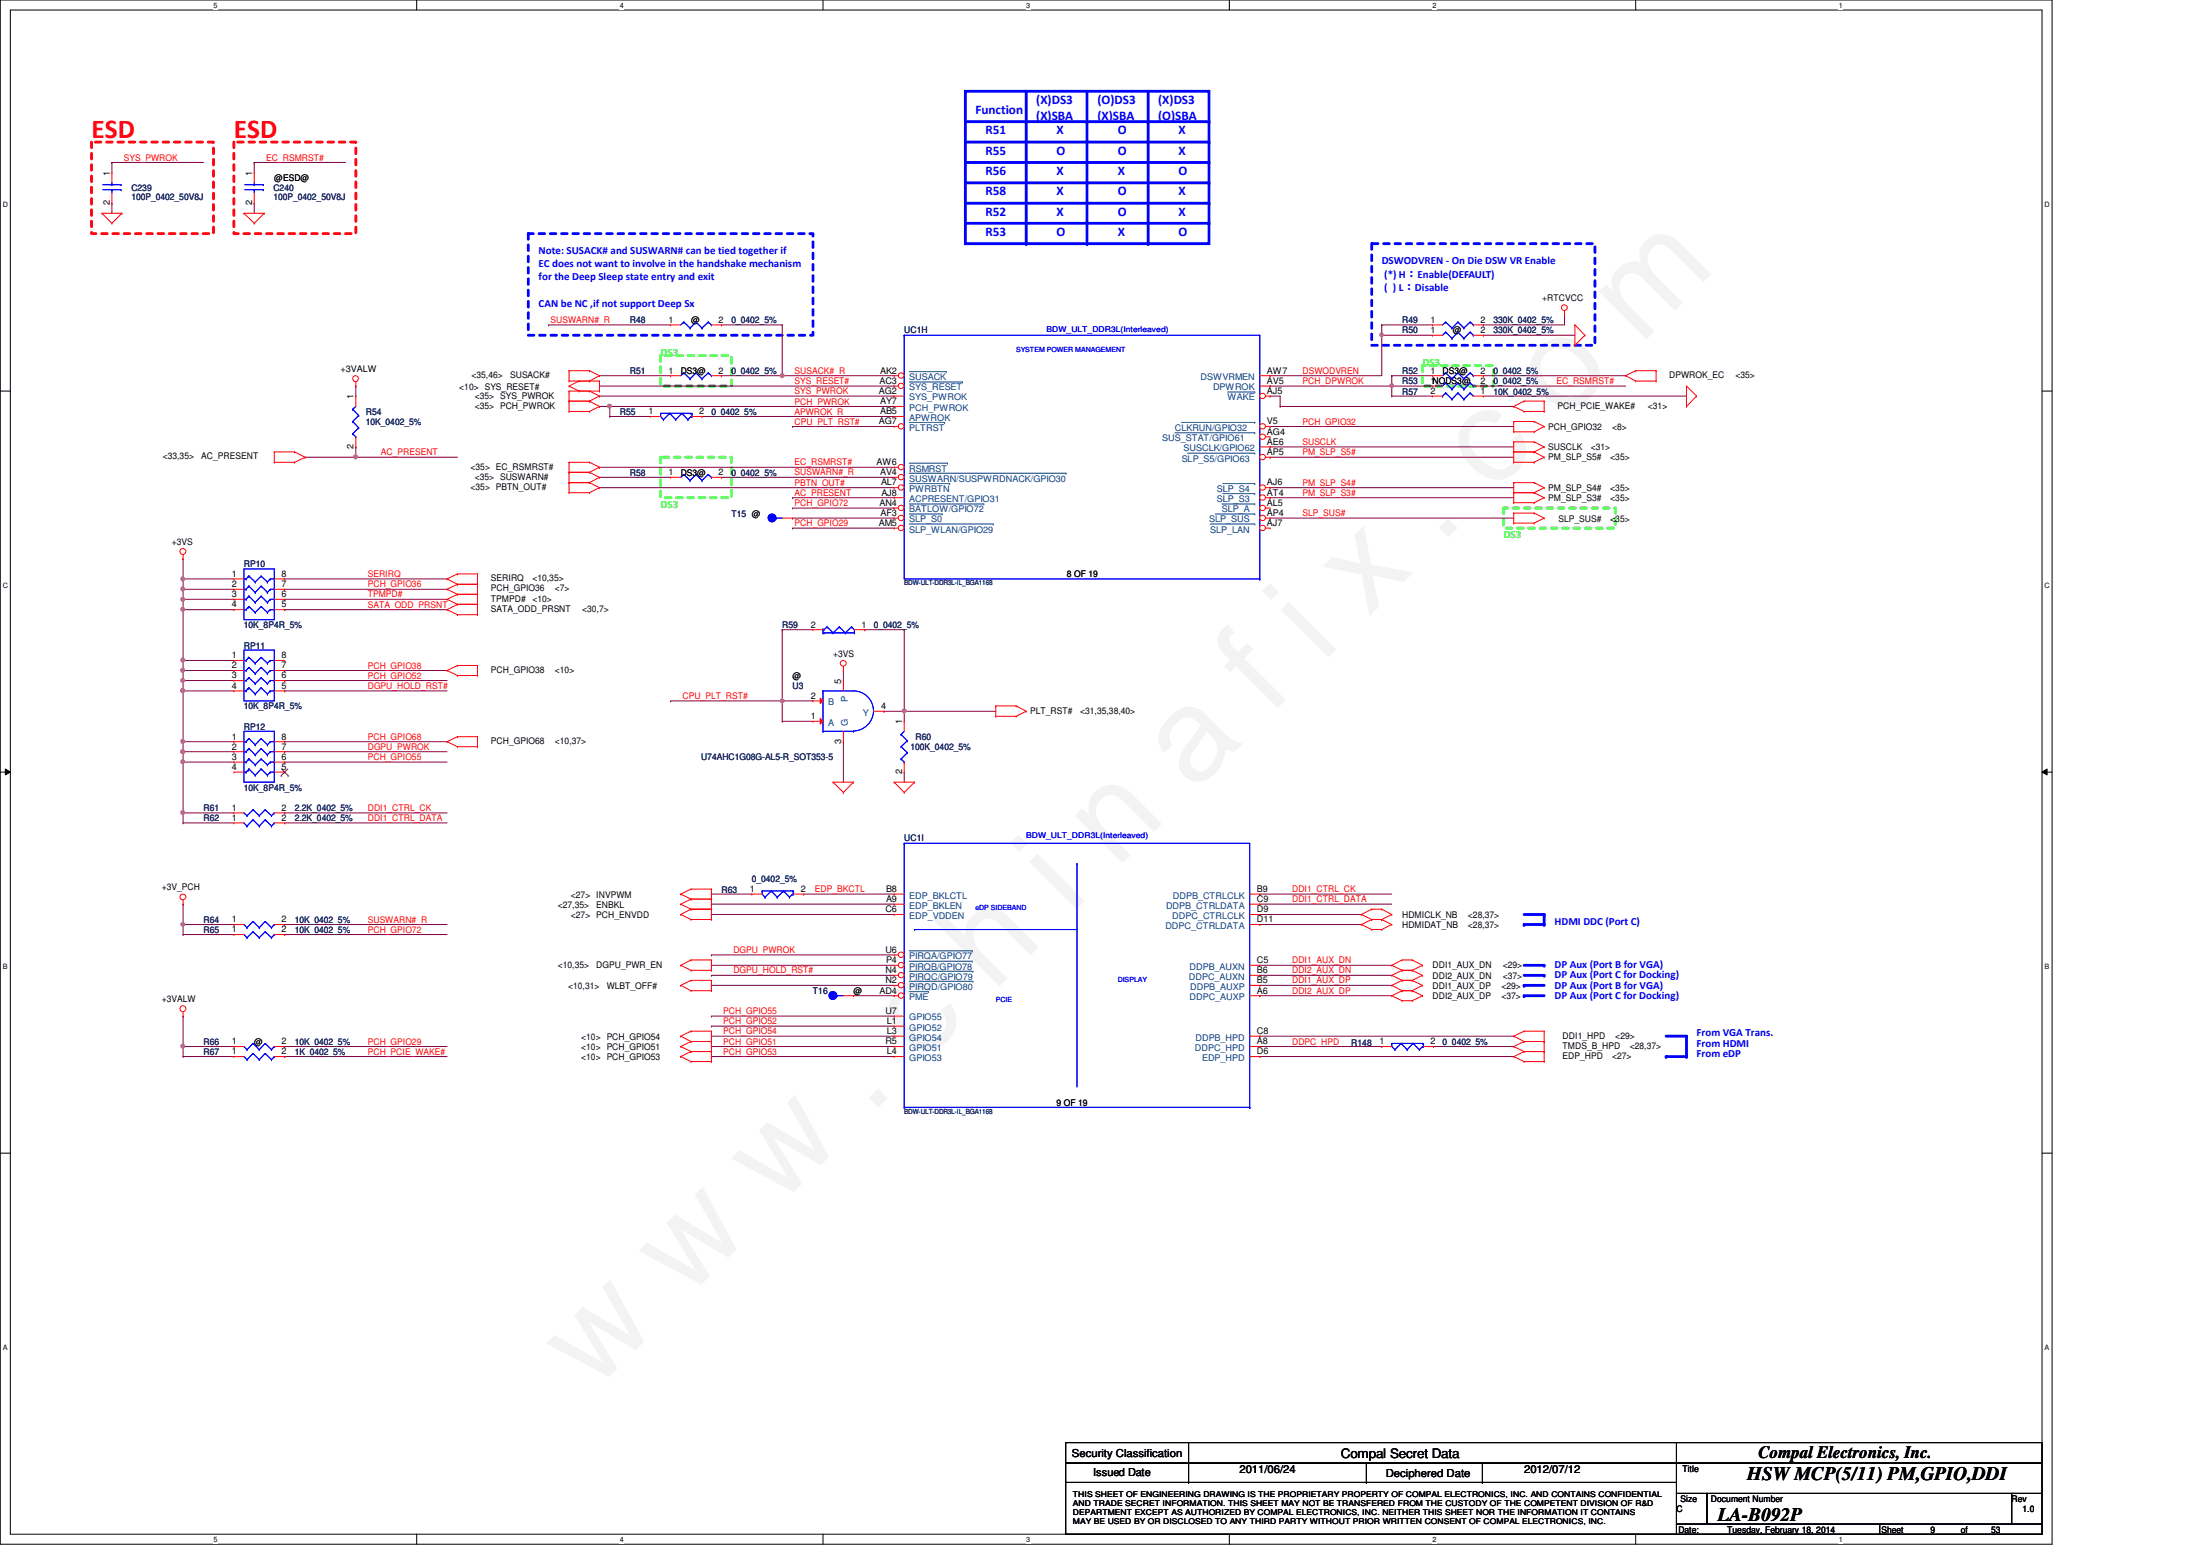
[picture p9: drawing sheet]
<svg xmlns="http://www.w3.org/2000/svg" width="297mm" height="210mm" viewBox="0 0 297 210" stroke-linecap="round" stroke-linejoin="round" font-family="sans-serif">
<path d="M0 0h277.1v208.4h-277.1zM1.4 1.4h274.3v205.7h-274.3z" fill="none" stroke="#000" stroke-width=".14"/>
<g fill="#fff">
<path d="M28.8 .1h.6v1.1h-.6z"/>
<path d="M28.8 207.2h.6v1.1h-.6z"/>
</g>
<path d="M56.3 0v1.4M56.3 207.1v1.3" fill="none" stroke="#000" stroke-width=".14"/>
<g fill="#fff">
<path d="M83.7 .1h.5v1.1h-.5z"/>
<path d="M83.7 207.2h.5v1.1h-.5z"/>
</g>
<path d="M111.1 0v1.4M111.1 207.1v1.3" fill="none" stroke="#000" stroke-width=".14"/>
<g fill="#fff">
<path d="M138.6 .1h.5v1.1h-.5z"/>
<path d="M138.6 207.2h.5v1.1h-.5z"/>
</g>
<path d="M166 0v1.4M166 207.1v1.3" fill="none" stroke="#000" stroke-width=".14"/>
<g fill="#fff">
<path d="M193.4 .1h.6v1.1h-.6z"/>
<path d="M193.4 207.2h.6v1.1h-.6z"/>
</g>
<path d="M220.8 0v1.4M220.8 207.1v1.3" fill="none" stroke="#000" stroke-width=".14"/>
<g fill="#fff">
<path d="M248.3 .1h.5v1.1h-.5z"/>
<path d="M248.3 207.2h.5v1.1h-.5z"/>
<path d="M.4 27.1h.7v1.1h-.7z"/>
<path d="M276.1 27.1h.7v1.1h-.7z"/>
<path d="M.4 78.5h.7v1.1h-.7z"/>
<path d="M276.1 78.5h.7v1.1h-.7z"/>
</g>
<path d="M0 52.8h1.4M275.7 52.8h1.4" fill="none" stroke="#000" stroke-width=".14"/>
<g fill="#fff">
<path d="M.4 129.9h.6v1.1h-.6z"/>
<path d="M276.1 129.9h.6v1.1h-.6z"/>
</g>
<path d="M0 104.2h1.4M.7 103.8l.7 .4-.7 .4zM275.7 104.2l.7-.4v.8zM275.7 104.2h1.4" fill="none" stroke="#000" stroke-width=".14"/>
<path d="M.7 103.8l.7 .4-.7 .4zM275.7 104.2l.7-.4v.8z" fill="#000"/>
<g fill="#fff">
<path d="M.4 181.4h.6v1.1h-.6z"/>
<path d="M276.1 181.4h.6v1.1h-.6z"/>
</g>
<path d="M0 155.7h1.4M275.7 155.7h1.4" fill="none" stroke="#000" stroke-width=".14"/>
<path d="M71.3 31.5h38.5v13.8h-38.5zM185.2 32.9h30.1v13.7h-30.1z" fill="none" stroke="#00f" stroke-width=".38" stroke-dasharray=".8 .8"/>
<path d="M130.3 12.3h32.9v20.6h-32.9zM130.3 19.2h32.9M138.6 12.3v20.6" fill="none" stroke="#00f" stroke-width=".38"/>
<circle cx="163.2" cy="19.2" r=".19" fill="#00f"/>
<path d="M130.3 16.4h32.9" fill="none" stroke="#00f" stroke-width=".38"/>
<circle cx="163.2" cy="16.4" r=".19" fill="#00f"/>
<path d="M146.8 12.3v20.6M155 12.3v20.6M130.3 21.9h32.9" fill="none" stroke="#00f" stroke-width=".38"/>
<circle cx="163.2" cy="21.9" r=".19" fill="#00f"/>
<path d="M130.3 24.7h32.9M130.3 27.4h32.9M130.3 30.1h32.9" fill="none" stroke="#00f" stroke-width=".38"/>
<path d="M12.4 19.2h16.4v12.3h-16.4zM31.6 19.2h16.4v12.3h-16.4z" fill="none" stroke="#f00" stroke-width=".38" stroke-dasharray=".8 .8"/>
<path d="M80.9 52.1h39.8M82.3 54.9h38.4M48 61.7h.1M48 61.7h13.8M171.5 60.3h32.9M170.1 142.6h34.3" fill="none" stroke="#800040" stroke-width=".14"/>
<circle cx="48" cy="61.7" r=".26" fill="#f0f"/>
<circle cx="48" cy="61.7" r=".26" fill="none" stroke="#f0f" stroke-width=".14"/>
<g fill="none" stroke="#800040" stroke-width=".14">
<path d="M48 52.1h.1M48 52.1v1.4M80.9 53.5h39.8M171.5 57.6h32.9M41.2 61.7h.1M48 60.3h.1M48 60.3v1.4h-6.8M80.9 63.1h39.8M80.9 65.8h39.8M171.5 61.7h32.9M171.5 65.8h32.9M171.5 67.2h32.9"/>
<path d="M171.5 69.9h32.9M24.7 124.8h.1M24.7 122h.1M24.7 124.8h6.9M24.7 122v2.8M38.4 124.8h.1M38.4 124.8h22M170.1 139.9h34.3"/>
</g>
<circle cx="24.7" cy="124.8" r=".25" fill="#f0f"/>
<circle cx="24.7" cy="124.8" r=".25" fill="none" stroke="#f0f" stroke-width=".14"/>
<path d="M24.7 78.1h.1M24.7 78.1h6.9" fill="none" stroke="#800040" stroke-width=".14"/>
<circle cx="24.7" cy="78.1" r=".26" fill="#f0f"/>
<circle cx="24.7" cy="78.1" r=".26" fill="none" stroke="#f0f" stroke-width=".14"/>
<path d="M24.7 78.1h.1M24.7 78.1v1.4M24.7 137.2h.1M24.7 137.2v5.4M24.7 141.3h.1M24.7 142.6h.1M24.7 141.3h6.9M24.7 142.6h6.9M38.4 141.3h.1M38.4 142.6h.1M38.4 141.3h22M38.4 142.6h22" fill="none" stroke="#800040" stroke-width=".14"/>
<circle cx="24.7" cy="141.2" r=".26" fill="#f0f"/>
<circle cx="24.7" cy="141.2" r=".26" fill="none" stroke="#f0f" stroke-width=".14"/>
<path d="M24.7 79.5h.1M24.7 75.4h.1M24.7 79.5h6.9M24.7 75.4v2.7M24.7 79.5v1.4M24.7 80.9h.1M24.7 80.9h6.9" fill="none" stroke="#800040" stroke-width=".14"/>
<circle cx="24.7" cy="80.9" r=".26" fill="#f0f"/>
<circle cx="24.7" cy="80.9" r=".26" fill="none" stroke="#f0f" stroke-width=".14"/>
<circle cx="24.7" cy="79.5" r=".26" fill="#f0f"/>
<circle cx="24.7" cy="79.5" r=".26" fill="none" stroke="#f0f" stroke-width=".14"/>
<path d="M24.7 82.3h.1M24.7 82.3h6.9" fill="none" stroke="#800040" stroke-width=".14"/>
<circle cx="24.7" cy="82.3" r=".26" fill="#f0f"/>
<circle cx="24.7" cy="82.3" r=".26" fill="none" stroke="#f0f" stroke-width=".14"/>
<path d="M24.7 80.9h.1M24.7 89.2h.1M24.7 80.9v1.4M24.7 89.2h6.9" fill="none" stroke="#800040" stroke-width=".14"/>
<circle cx="24.7" cy="89.1" r=".26" fill="#f0f"/>
<circle cx="24.7" cy="89.1" r=".26" fill="none" stroke="#f0f" stroke-width=".14"/>
<path d="M24.7 82.3h.1M24.7 90.5h.1M24.7 82.3v6.9M24.7 90.5h6.9" fill="none" stroke="#800040" stroke-width=".14"/>
<circle cx="24.7" cy="90.5" r=".25" fill="#f0f"/>
<circle cx="24.7" cy="90.5" r=".25" fill="none" stroke="#f0f" stroke-width=".14"/>
<path d="M24.7 89.2h.1M24.7 91.9h.1M24.7 93.3h.1M24.7 89.2v1.3M24.7 91.9h6.9M24.7 93.3h6.9" fill="none" stroke="#800040" stroke-width=".14"/>
<circle cx="24.7" cy="93.2" r=".26" fill="#f0f"/>
<circle cx="24.7" cy="93.2" r=".26" fill="none" stroke="#f0f" stroke-width=".14"/>
<path d="M24.7 100.1h.1M24.7 101.5h.1M24.7 100.1h6.9M24.7 101.5h6.9" fill="none" stroke="#800040" stroke-width=".14"/>
<circle cx="24.7" cy="101.5" r=".26" fill="#f0f"/>
<circle cx="24.7" cy="101.5" r=".26" fill="none" stroke="#f0f" stroke-width=".14"/>
<path d="M24.7 102.9h.1M24.7 102.9h6.9" fill="none" stroke="#800040" stroke-width=".14"/>
<circle cx="24.7" cy="102.8" r=".26" fill="#f0f"/>
<circle cx="24.7" cy="102.8" r=".26" fill="none" stroke="#f0f" stroke-width=".14"/>
<path d="M24.7 101.5h.1M24.7 100.1h.1M24.7 100.1v2.8" fill="none" stroke="#800040" stroke-width=".14"/>
<circle cx="24.7" cy="101.5" r=".26" fill="#f0f"/>
<circle cx="24.7" cy="101.5" r=".26" fill="none" stroke="#f0f" stroke-width=".14"/>
<circle cx="24.7" cy="100.1" r=".26" fill="#f0f"/>
<circle cx="24.7" cy="100.1" r=".26" fill="none" stroke="#f0f" stroke-width=".14"/>
<path d="M24.7 91.9h.1M24.7 91.9v1.4" fill="none" stroke="#800040" stroke-width=".14"/>
<circle cx="24.7" cy="91.9" r=".26" fill="#f0f"/>
<circle cx="24.7" cy="91.9" r=".26" fill="none" stroke="#f0f" stroke-width=".14"/>
<path d="M24.7 90.5h.1M24.7 90.5v1.4M24.7 111.1h.1M24.7 109.7h.1M24.7 102.9h.1M24.7 111.1h6.9M24.7 102.9v8.2M38.4 111.1h.1M38.4 111.1h22" fill="none" stroke="#800040" stroke-width=".14"/>
<circle cx="24.7" cy="90.5" r=".25" fill="#f0f"/>
<circle cx="24.7" cy="90.5" r=".25" fill="none" stroke="#f0f" stroke-width=".14"/>
<path d="M24.7 93.3h.1M24.7 93.3v6.8" fill="none" stroke="#800040" stroke-width=".14"/>
<circle cx="24.7" cy="93.2" r=".26" fill="#f0f"/>
<circle cx="24.7" cy="93.2" r=".26" fill="none" stroke="#f0f" stroke-width=".14"/>
<path d="M24.7 109.7h.1M24.7 109.7h6.9M38.4 109.7h.1M38.4 109.7h22" fill="none" stroke="#800040" stroke-width=".14"/>
<circle cx="24.7" cy="109.7" r=".26" fill="#f0f"/>
<circle cx="24.7" cy="109.7" r=".26" fill="none" stroke="#f0f" stroke-width=".14"/>
<g fill="none" stroke="#800040" stroke-width=".14">
<path d="M15.1 27.4h.1M15.1 21.9h.1M15.1 21.9v1.4M15.1 27.4v1.4M15.1 21.9h12.4M34.3 27.4h.1M34.3 21.9h.1M34.3 21.9h12.3M34.3 21.9v1.4M34.3 27.4v1.4M172.8 54.9h31.6M38.4 78.1h.1"/>
<path d="M38.4 79.5h.1M38.4 78.1h22M38.4 79.5h22M38.4 80.9h.1M38.4 82.3h.1M38.4 90.5h.1M38.4 91.9h.1M38.4 93.3h.1M38.4 80.9h22M38.4 82.3h22M38.4 90.5h22M38.4 91.9h22"/>
<path d="M38.4 93.3h22M38.4 100.1h.1M38.4 101.5h.1M38.4 102.9h.1M38.4 100.1h22M38.4 101.5h22M38.4 102.9h22M24.7 126.2h.1M24.7 124.8h.1M24.7 126.2h6.9M24.7 124.8v1.4M38.4 126.2h.1"/>
<path d="M38.4 126.2h22"/>
</g>
<g fill="none" stroke="#f00" stroke-width=".14">
<path d="M13.8 28.8h.1M13.8 28.8h2.7M13.8 28.8l1.3 1.3M15.1 30.1h.1M15.1 23.3h.1M15.1 27.4h.1M15.1 23.3v1.4M15.1 26v1.4M16.5 28.8h.1M16.5 28.8l-1.4 1.3M32.9 28.8h.1M32.9 28.8h2.8"/>
<path d="M32.9 28.8l1.4 1.3M34.3 30.1h.1M34.3 23.3h.1M34.3 27.4h.1M34.3 23.3v1.4M34.3 26v1.4M35.7 28.8h.1M35.7 28.8l-1.4 1.3M48 52.1h.1M48 53.5h.1M48 51.6v.5M48 53.5v1.4"/>
<path d="M48 59v1.3M24.7 75.4h.1M24.7 74.9v.5M31.6 78.1h.1M31.6 79.5h.1M31.6 78.1h1.3M31.6 79.5h1.3M37 61h.1M37 62.4h.1M37 62.4h2.8M37 61h2.8M37 61v1.4"/>
<path d="M37 78.1h1.4M37 79.5h1.4M38.4 78.1h.1M38.4 79.5h.1M39.8 62.4h.1M39.8 61h.1M39.8 61l1.4 .7M41.2 61.7h.1M41.2 61.7l-1.4 .7M48 60.3h.1M60.4 78.1h.1M60.4 79.5h.1"/>
<path d="M60.4 78.1l1.4 .8M60.4 79.5l1.4 .7M61.8 77.5h.1M61.8 78.9h.1M61.8 77.5h2.7M61.8 77.5l-1.4 .6M61.8 78.9h2.7M61.8 78.9l-1.4 .6M64.5 78.9h.1M64.5 77.5h.1M64.5 77.5v5.5M31.6 89.2h.1"/>
<path d="M31.6 90.5h.1M31.6 91.9h.1M31.6 93.3h.1M31.6 80.9h.1M31.6 82.3h.1M31.6 89.2h1.3M31.6 90.5h1.3M31.6 91.9h1.3M31.6 93.3h1.3M31.6 80.9h1.3M31.6 82.3h1.3M37 89.2h1.4"/>
<path d="M37 90.5h1.4M37 91.9h1.4M37 93.3h1.4M37 80.9h1.4M37 82.3h1.4M38.4 89.2h.1M38.4 90.5h.1M38.4 91.9h.1M38.4 93.3h.1M38.4 80.9h.1M38.4 82.3h.1M60.4 90.5h.1"/>
<path d="M60.4 80.9h.1M60.4 82.3h.1M60.4 90.5l1.4 .7M60.4 80.9l1.4 .7M60.4 82.3l1.4 .7M61.8 89.8h.1M61.8 91.2h.1M61.8 99.4h.1M61.8 80.2h.1M61.8 81.6h.1M61.8 83h.1M61.8 89.8h2.7"/>
<path d="M61.8 89.8l-1.4 .7M61.8 91.2h2.7M61.8 99.4h2.7M61.8 99.4l-1.4 .7M61.8 80.2h2.7M61.8 80.2l-1.4 .7M61.8 81.6h2.7M61.8 81.6l-1.4 .7M61.8 83h2.7M64.5 91.2h.1M64.5 89.8h.1M64.5 99.4h.1"/>
<path d="M64.5 81.6h.1M64.5 80.2h.1M64.5 83h.1M64.5 89.8v1.4M64.5 99.4v1.4M31.6 109.7h.1M31.6 100.1h.1M31.6 101.5h.1M31.6 102.9h.1M31.6 104.2h.1M31.6 111.1h.1M31.6 109.7h1.3"/>
<path d="M31.6 100.1h1.3M31.6 101.5h1.3M31.6 102.9h1.3M31.6 104.2h1.3M31.6 111.1h1.3M37 109.7h1.4M37 100.1h1.4M37 101.5h1.4M37 102.9h1.4M37 104.2h1.4M37 111.1h1.4M38.4 109.7h.1"/>
<path d="M38.4 100.1h.1M38.4 101.5h.1M38.4 102.9h.1M38.4 104.2h.1M38.4 111.1h.1M60.4 100.1h.1M60.4 100.1l1.4 .7M61.8 100.8h.1M61.8 100.8h2.7M64.5 100.8h.1M24.7 122h.1M24.7 137.2h.1"/>
<path d="M24.7 121.5v.5M24.7 136.6v.6M31.6 124.8h.1M31.6 126.2h.1M31.6 124.8h1.3M31.6 126.2h1.3M37 124.8h1.4M37 126.2h1.4M38.4 124.8h.1M38.4 126.2h.1M31.6 141.3h.1M31.6 142.6h.1"/>
<path d="M31.6 141.3h1.3M31.6 142.6h1.3M37 141.3h1.4M37 142.6h1.4M38.4 141.3h.1M38.4 142.6h.1"/>
<circle cx="48" cy="51.1" r=".39"/>
<circle cx="24.7" cy="74.4" r=".4"/>
<circle cx="24.7" cy="136.2" r=".4"/>
<circle cx="24.7" cy="121.1" r=".39"/>
</g>
<g fill="none" stroke="#000" stroke-width=".14">
<path d="M143.9 194.7h82.5v2.8h-82.5zM143.9 197.5h82.5v2.6h-82.5zM160.5 197.5h.1M160.5 194.7v5.4M184.5 197.5v2.6M200.1 197.5v2.6M226.4 194.7h49.3v2.8h-49.3zM226.4 197.5h49.3v4.1h-49.3zM143.9 200.1h82.5v7h-82.5zM160.5 200.1h.1M184.5 200.1h.1M200.1 200.1h.1"/>
<path d="M226.4 201.6h4.1v4.1h-4.1zM226.4 205.7h27.4v1.4h-27.4zM230.5 201.6h41.1v4.1h-41.1zM253.8 205.7h21.9v1.4h-21.9zM271.6 201.6h4.1v4.1h-4.1z"/>
</g>
<g fill="none" stroke="#00f" stroke-width=".14">
<path d="M13.9 25.6h2.4M13.9 24.9h2.4M15.1 24.9h.1M15.1 25.6h.1M15.1 24.7v.2M15.1 25.6v.4M16.3 25.6h.1M16.3 24.9h.1M33.1 25.6h2.5M33.1 24.9h2.5M34.3 24.9h.1M34.3 25.6h.1"/>
<path d="M34.3 24.7v.2M34.3 25.6v.4M35.6 25.6h.1M35.6 24.9h.1M47.6 55.2h.1M47.6 56.9h.1M47.6 58.5h.1M47.6 55.2l.8 .9M47.6 56.9l.8 .8M47.6 58.5l.4 .5M48 59h.1M48 54.9l-.4 .3"/>
<path d="M48.4 56.1h.1M48.4 57.7h.1M48.4 56.1l-.8 .8M48.4 57.7l-.8 .8M122.1 45.3h48v32.8h-48zM32.9 76.8h4.1v6.9h-4.1zM32.9 78.1h.3M32.9 79.5h.3M33.2 78.1h.1M33.2 79.5h.1M33.6 77.8h.1M33.6 79.1h.1"/>
<path d="M33.6 77.8l-.4 .3M33.6 79.1l-.1 .1M33.6 77.8l.9 .8M33.6 79.1l-.4 .4M33.6 79.1l.9 .9M34.5 78.6h.1M34.5 80h.1M35.3 77.8h.1M35.3 79.1h.1M35.3 77.8l-.8 .8M35.3 77.8l.8 .8M35.3 79.1l-.8 .9"/>
<path d="M35.3 79.1l.8 .9M36.1 78.6h.1M36.1 80h.1M36.5 78.1h.1M36.5 79.5h.1M36.5 78.1h.5M36.5 79.5h.5M36.5 78.1l-.4 .5M36.5 79.5l-.4 .5M37 78.1h.1M32.9 87.8h4.1v6.8h-4.1zM32.9 98.7h4.1v6.9h-4.1z"/>
<path d="M32.9 89.2h.3M32.9 90.5h.3M32.9 91.9h.3M32.9 93.3h.3M32.9 80.9h.3M32.9 82.3h.3M33.2 89.2h.1M33.2 90.5h.1M33.2 91.9h.1M33.2 93.3h.1M33.2 80.9h.1M33.2 82.3h.1"/>
<path d="M33.5 93h.1M33.5 82h.1M33.5 93l-.3 .3M33.5 82l-.3 .3M33.6 88.7h.1M33.6 90.1h.1M33.6 91.5h.1M33.6 92.8h.1M33.6 99.7h.1M33.6 80.5h.1M33.6 81.9h.1M33.6 88.7l-.1 .2"/>
<path d="M33.6 90.1l-.1 .2M33.6 91.5l-.4 .4M33.6 92.8l-.1 .2M33.6 88.7l-.4 .5M33.6 88.7l.9 .8M33.6 90.1l-.4 .4M33.6 90.1l.9 .8M33.6 91.5l.9 .8M33.6 92.8l.9 .9M33.6 99.7l-.1 .1M33.6 99.7l-.4 .4M33.6 99.7l.9 .8"/>
<path d="M33.6 80.5l-.1 .1M33.6 81.9l-.1 .1M33.6 80.5l-.4 .4M33.6 80.5l.9 .8M33.6 81.9l.9 .8M34.5 89.5h.1M34.5 90.9h.1M34.5 92.3h.1M34.5 93.7h.1M34.5 81.3h.1M34.5 82.7h.1M35.3 88.7h.1"/>
<path d="M35.3 90.1h.1M35.3 91.5h.1M35.3 92.8h.1M35.3 99.7h.1M35.3 80.5h.1M35.3 81.9h.1M35.3 88.7l-.8 .8M35.3 88.7l.8 .8M35.3 90.1l-.8 .8M35.3 90.1l.8 .8M35.3 91.5l-.8 .8M35.3 91.5l.8 .8"/>
<path d="M35.3 92.8l-.8 .9M35.3 92.8l.8 .9M35.3 99.7l-.8 .8M35.3 99.7l.8 .8M35.3 80.5l-.8 .8M35.3 80.5l.8 .8M35.3 81.9l-.8 .8M35.3 81.9l.8 .8M36.1 89.5h.1M36.1 90.9h.1M36.1 92.3h.1M36.1 93.7h.1"/>
<path d="M36.1 81.3h.1M36.1 82.7h.1M36.5 93.3h.1M36.5 89.2h.1M36.5 90.5h.1M36.5 91.9h.1M36.5 82.3h.1M36.5 80.9h.1M36.5 89.2h.5M36.5 90.5h.5M36.5 91.9h.5M36.5 93.3h.5"/>
<path d="M36.5 93.3l-.4 .4M36.5 89.2l-.4 .3M36.5 90.5l-.4 .4M36.5 91.9l-.4 .4M36.5 80.9h.5M36.5 82.3h.5M36.5 82.3l-.4 .4M36.5 80.9l-.4 .4M37 93.3h.1M37 89.2h.1M37 91.9h.1M37 82.3h.1"/>
<path d="M37 80.9h.1M32.9 109.7l.5 .4M32.9 100.1h.3M32.9 101.5h.3M32.9 102.9h.3M32.9 104.2h.3M32.9 111.1l.5 .4M33.2 100.1h.1M33.2 101.5h.1M33.2 102.9h.1M33.2 104.2h.1M33.4 110.1h.1"/>
<path d="M33.4 111.5h.1M33.5 104h.1M33.5 104l-.3 .2M33.6 101h.1M33.6 102.4h.1M33.6 103.8h.1M33.6 101l-.1 .2M33.6 102.4l-.1 .2M33.6 103.8l-.1 .2M33.6 101l-.4 .5M33.6 101l.9 .9M33.6 102.4l-.4 .5"/>
<path d="M33.6 102.4l.9 .9M33.6 103.8l.9 .8M34.2 109.3h.1M34.2 110.7h.1M34.2 109.3l-.8 .8M34.2 109.3l.8 .8M34.2 110.7l-.8 .8M34.2 110.7l.8 .8M34.5 100.5h.1M34.5 101.9h.1M34.5 103.3h.1M34.5 104.6h.1"/>
<path d="M35 110.1h.1M35 111.5h.1M35.3 101h.1M35.3 102.4h.1M35.3 103.8h.1M35.3 101l-.8 .9M35.3 101l.8 .9M35.3 102.4l-.8 .9M35.3 102.4l.8 .9M35.3 103.8l-.8 .8M35.3 103.8l.8 .8M35.8 109.3h.1"/>
<path d="M35.8 110.7h.1M35.8 109.3l-.8 .8M35.8 109.3l.9 .8M35.8 110.7l-.8 .8M35.8 110.7l.9 .8M36.1 100.5h.1M36.1 101.9h.1M36.1 103.3h.1M36.1 104.6h.1M36.5 104.2h.1M36.5 100.1h.1M36.5 101.5h.1"/>
<path d="M36.5 102.9h.1M36.5 100.1h.5M36.5 101.5h.5M36.5 102.9h.5M36.5 104.2h.5M36.5 104.2l-.4 .4M36.5 100.1l-.4 .4M36.5 101.5l-.4 .4M36.5 102.9l-.4 .4M36.7 110.1h.1M36.7 111.5h.1M37 109.7h.1"/>
<path d="M37 104.2h.1M37 100.1h.1M37 102.9h.1M37 111.1h.1M37 109.7l-.3 .4M37 111.1l-.3 .4M122.1 113.8h46.6v35.7h-46.6zM145.4 116.6v30.1M32.9 124.8l.5 .4M32.9 126.2l.5 .4M33.4 125.2h.1M33.4 126.6h.1"/>
<path d="M34.2 124.4h.1M34.2 125.8h.1M34.2 124.4l-.8 .8M34.2 124.4l.8 .8M34.2 125.8l-.8 .8M34.2 125.8l.8 .8M35 125.2h.1M35 126.6h.1M35.8 124.4h.1M35.8 125.8h.1M35.8 124.4l-.8 .8M35.8 124.4l.9 .8"/>
<path d="M35.8 125.8l-.8 .8M35.8 125.8l.9 .8M36.7 125.2h.1M36.7 126.6h.1M37 124.8h.1M37 126.2h.1M37 124.8l-.3 .4M37 126.2l-.3 .4M32.9 141.3l.5 .4M32.9 142.6l.5 .4M33.4 141.7h.1M33.4 143h.1"/>
<path d="M34.2 140.8h.1M34.2 142.2h.1M34.2 140.8l-.8 .9M34.2 140.8l.8 .9M34.2 142.2l-.8 .8M34.2 142.2l.8 .8M35 141.7h.1M35 143h.1M35.8 140.8h.1M35.8 142.2h.1M35.8 140.8l-.8 .9M35.8 140.8l.9 .9"/>
<path d="M35.8 142.2l-.8 .8M35.8 142.2l.9 .8M36.7 141.7h.1M36.7 143h.1M37 141.3h.1M37 142.6h.1M37 141.3l-.3 .4M37 142.6l-.3 .4"/>
</g>
<path d="M38 104.7h.1M38 103.8l.9 .9M38.9 103.8l-.9 .9M38.9 104.7h.1" fill="none" stroke="#804000" stroke-width=".14"/>
<circle cx="48" cy="61.7" r=".26" fill="#f0f"/>
<circle cx="48" cy="61.7" r=".26" fill="none" stroke="#f0f" stroke-width=".14"/>
<circle cx="24.7" cy="124.8" r=".25" fill="#f0f"/>
<circle cx="24.7" cy="124.8" r=".25" fill="none" stroke="#f0f" stroke-width=".14"/>
<circle cx="24.7" cy="78.1" r=".26" fill="#f0f"/>
<circle cx="24.7" cy="78.1" r=".26" fill="none" stroke="#f0f" stroke-width=".14"/>
<circle cx="24.7" cy="141.2" r=".26" fill="#f0f"/>
<circle cx="24.7" cy="141.2" r=".26" fill="none" stroke="#f0f" stroke-width=".14"/>
<circle cx="24.7" cy="80.9" r=".26" fill="#f0f"/>
<circle cx="24.7" cy="80.9" r=".26" fill="none" stroke="#f0f" stroke-width=".14"/>
<circle cx="24.7" cy="79.5" r=".26" fill="#f0f"/>
<circle cx="24.7" cy="79.5" r=".26" fill="none" stroke="#f0f" stroke-width=".14"/>
<circle cx="24.7" cy="82.3" r=".26" fill="#f0f"/>
<circle cx="24.7" cy="82.3" r=".26" fill="none" stroke="#f0f" stroke-width=".14"/>
<circle cx="24.7" cy="89.1" r=".26" fill="#f0f"/>
<circle cx="24.7" cy="89.1" r=".26" fill="none" stroke="#f0f" stroke-width=".14"/>
<circle cx="24.7" cy="90.5" r=".25" fill="#f0f"/>
<circle cx="24.7" cy="90.5" r=".25" fill="none" stroke="#f0f" stroke-width=".14"/>
<circle cx="24.7" cy="93.2" r=".26" fill="#f0f"/>
<circle cx="24.7" cy="93.2" r=".26" fill="none" stroke="#f0f" stroke-width=".14"/>
<circle cx="24.7" cy="101.5" r=".26" fill="#f0f"/>
<circle cx="24.7" cy="101.5" r=".26" fill="none" stroke="#f0f" stroke-width=".14"/>
<circle cx="24.7" cy="102.8" r=".26" fill="#f0f"/>
<circle cx="24.7" cy="102.8" r=".26" fill="none" stroke="#f0f" stroke-width=".14"/>
<circle cx="24.7" cy="101.5" r=".26" fill="#f0f"/>
<circle cx="24.7" cy="101.5" r=".26" fill="none" stroke="#f0f" stroke-width=".14"/>
<circle cx="24.7" cy="100.1" r=".26" fill="#f0f"/>
<circle cx="24.7" cy="100.1" r=".26" fill="none" stroke="#f0f" stroke-width=".14"/>
<circle cx="24.7" cy="91.9" r=".26" fill="#f0f"/>
<circle cx="24.7" cy="91.9" r=".26" fill="none" stroke="#f0f" stroke-width=".14"/>
<circle cx="24.7" cy="90.5" r=".25" fill="#f0f"/>
<circle cx="24.7" cy="90.5" r=".25" fill="none" stroke="#f0f" stroke-width=".14"/>
<circle cx="24.7" cy="93.2" r=".26" fill="#f0f"/>
<circle cx="24.7" cy="93.2" r=".26" fill="none" stroke="#f0f" stroke-width=".14"/>
<circle cx="24.7" cy="109.7" r=".26" fill="#f0f"/>
<circle cx="24.7" cy="109.7" r=".26" fill="none" stroke="#f0f" stroke-width=".14"/>
<text font-size="17.6" fill="#f0f" x="80.1" y="188" transform="rotate(-45 80.1 188)">w w w . c h i n a f i x . c o m</text>
<g font-size="3.7" fill="#f00">
<text x="12.4" y="18.6">ESD</text>
<text x="31.6" y="18.6">ESD</text>
</g>
<g font-size="2.6">
<text x="235.9" y="199.8">HSW MCP(5/11) PM,GPIO,DDI</text>
<text x="231.9" y="205.3">LA-B092P</text>
</g>
<text font-size="2.3" x="237.4" y="196.9">Compal Electronics, Inc.</text>
<g font-size="1.8" fill="#00f">
<text x="131.7" y="15.4">Function</text>
<text x="139.9" y="14">(X)DS3</text>
<text x="139.9" y="16.2">(X)SBA</text>
<text x="148.2" y="14">(O)DS3</text>
<text x="148.2" y="16.2">(X)SBA</text>
<text x="156.4" y="14">(X)DS3</text>
<text x="156.4" y="16.2">(O)SBA</text>
<text x="133.1" y="20.9">R55</text>
<text x="133.1" y="18.1">R51</text>
<text x="133.1" y="23.6">R56</text>
<text x="142.7" y="18.1">X</text>
<text x="142.7" y="20.9">O</text>
<text x="142.7" y="23.6">X</text>
<text x="150.9" y="20.9">O</text>
<text x="150.9" y="23.6">X</text>
<text x="150.9" y="18.1">O</text>
<text x="159.1" y="20.9">X</text>
<text x="159.1" y="18.1">X</text>
<text x="159.1" y="23.6">O</text>
<text x="133.1" y="26.4">R58</text>
<text x="133.1" y="29.1">R52</text>
<text x="142.7" y="26.4">X</text>
<text x="142.7" y="29.1">X</text>
<text x="150.9" y="29.1">O</text>
<text x="150.9" y="26.4">O</text>
<text x="159.1" y="29.1">X</text>
<text x="159.1" y="26.4">X</text>
<text x="133.1" y="31.8">R53</text>
<text x="142.7" y="31.8">O</text>
<text x="150.9" y="31.8">X</text>
<text x="159.1" y="31.8">O</text>
</g>
<text font-size="1.8" x="181.1" y="196.8">Compal Secret Data</text>
<g font-size="1.5" fill="#00f">
<text x="72.7" y="34.3">Note: SUSACK# and SUSWARN# can be tied together if</text>
<text x="186.6" y="35.7">DSWODVREN - On Die DSW VR Enable</text>
<text x="72.7" y="36.1">EC does not want to involve in the handshake mechanism</text>
<text x="72.7" y="37.8">for the Deep Sleep state entry and exit</text>
<text x="72.7" y="41.4">CAN be NC ,if not support Deep Sx</text>
<text x="186.9" y="37.5">(*) H：Enable(DEFAULT)</text>
<text x="186.9" y="39.2">( ) L：Disable</text>
<text x="209.9" y="124.8">HDMI DDC (Port C)</text>
<text x="209.9" y="130.7">DP Aux (Port B for VGA)</text>
<text x="209.9" y="133.5">DP Aux (Port B for VGA)</text>
<text x="209.9" y="134.8">DP Aux (Port C for Docking)</text>
<text x="209.9" y="132.1">DP Aux (Port C for Docking)</text>
<text x="229.1" y="142.7">From eDP</text>
<text x="229.1" y="141.3">From HDMI</text>
<text x="229.1" y="139.9">From VGA Trans.</text>
</g>
<g font-size="1.5" fill="#0f0">
<text x="89.2" y="48">DS3</text>
<text x="192.1" y="49.4">DS3</text>
<text x="89.2" y="68.6">DS3</text>
<text x="203" y="72.7">DS3</text>
</g>
<g font-size="1.5">
<text x="144.7" y="196.6">Security Classification</text>
<text x="147.6" y="199.3">Issued Date</text>
<text x="167.3" y="198.8">2011/06/24</text>
<text x="187.1" y="199.4">Deciphered Date</text>
<text x="205.8" y="198.8">2012/07/12</text>
</g>
<g font-size="1.2">
<text x="14.8" y="23.7" transform="rotate(-90 14.8 23.7)">1</text>
<text x="34" y="23.7" transform="rotate(-90 34 23.7)">1</text>
<text x="14.8" y="27.7" transform="rotate(-90 14.8 27.7)">2</text>
<text x="34" y="27.7" transform="rotate(-90 34 27.7)">2</text>
<text x="37" y="24.4">@ESD@</text>
<text x="208.2" y="40.6">+RTCVCC</text>
<text x="90.3" y="43.6">1</text>
<text x="93.3" y="43.6">@</text>
<text x="97" y="43.6">2</text>
<text x="193.1" y="43.6">1</text>
<text x="193.1" y="45">1</text>
<text x="196.2" y="45">@</text>
<text x="199.9" y="43.6">2</text>
<text x="199.9" y="45">2</text>
<text x="46" y="50.2">+3VALW</text>
<text x="47.7" y="53.9" transform="rotate(-90 47.7 53.9)">1</text>
<text x="62" y="52.6">&lt;10&gt; SYS_RESET#</text>
<text x="63.7" y="51.1">&lt;35,46&gt;</text>
<text x="64.1" y="53.8">&lt;35&gt; SYS_PWROK</text>
<text x="68.9" y="51.1">SUSACK#</text>
<text x="90.3" y="50.4">1</text>
<text x="91.9" y="50.5">DS3@</text>
<text x="97" y="50.4">2</text>
<text x="118.7" y="53.2">AG2</text>
<text x="118.7" y="51.8">AC3</text>
<text x="118.8" y="50.4">AK2</text>
<text x="171.1" y="53.2">AJ5</text>
<text x="171.1" y="50.4">AW7</text>
<text x="171.1" y="51.8">AV5</text>
<text x="193.1" y="51.8">1NODS3@</text>
<text x="193.1" y="53.2">2</text>
<text x="193.1" y="50.4">1</text>
<text x="194.8" y="50.5">DS3@</text>
<text x="199.9" y="51.8">2</text>
<text x="199.9" y="53.2">1</text>
<text x="199.9" y="50.4">2</text>
<text x="225.4" y="51.1">DPWROK_EC</text>
<text x="234.3" y="51.1">&lt;35&gt;</text>
<text x="64.1" y="55.2">&lt;35&gt; PCH_PWROK</text>
<text x="87.5" y="55.9">1</text>
<text x="94.4" y="55.9">2</text>
<text x="118.7" y="57.3">AG7</text>
<text x="118.8" y="54.6">AY7</text>
<text x="118.8" y="55.9">AB5</text>
<text x="171.1" y="57.3">V5</text>
<text x="171.1" y="58.7">AG4</text>
<text x="209" y="58">PCH_GPIO32</text>
<text x="210.3" y="55.2">PCH_PCIE_WAKE#</text>
<text x="217.7" y="58">&lt;8&gt;</text>
<text x="222.5" y="55.2">&lt;31&gt;</text>
<text x="22" y="62">&lt;33,35&gt;</text>
<text x="27.2" y="62">AC_PRESENT</text>
<text x="47.7" y="60.6" transform="rotate(-90 47.7 60.6)">2</text>
<text x="63.5" y="63.4">&lt;35&gt; EC_RSMRST#</text>
<text x="64.1" y="64.8">&lt;35&gt; SUSWARN#</text>
<text x="90.3" y="64.1">1</text>
<text x="91.9" y="64.2">DS3@</text>
<text x="97" y="64.1">2</text>
<text x="118.4" y="62.8">AW6</text>
<text x="118.8" y="64.1">AV4</text>
<text x="119" y="65.5">AL7</text>
<text x="171.1" y="61.4">AP5</text>
<text x="171.1" y="65.5">AJ6</text>
<text x="171.1" y="60">AE6</text>
<text x="209" y="60.8">SUSCLK</text>
<text x="209" y="62.1">PM_SLP_S5#</text>
<text x="214.8" y="60.8">&lt;31&gt;</text>
<text x="217.4" y="62.1">&lt;35&gt;</text>
<text x="63.5" y="66.1">&lt;35&gt; PBTN_OUT#</text>
<text x="118.7" y="71">AM5</text>
<text x="118.7" y="68.3">AN4</text>
<text x="118.9" y="69.6">AF3</text>
<text x="119" y="66.9">AJ8</text>
<text x="171.1" y="68.3">AL5</text>
<text x="171.1" y="69.6">AP4</text>
<text x="171.1" y="71">AJ7</text>
<text x="171.1" y="66.9">AT4</text>
<text x="209" y="67.6">PM_SLP_S3#</text>
<text x="209" y="66.3">PM_SLP_S4#</text>
<text x="210.4" y="70.4">SLP_SUS#</text>
<text x="217.4" y="70.4">&lt;35&gt;</text>
<text x="217.4" y="67.6">&lt;35&gt;</text>
<text x="217.4" y="66.3">&lt;35&gt;</text>
<text x="23.2" y="73.5">+3VS</text>
<text x="31.3" y="77.9">1</text>
<text x="38" y="77.9">8</text>
<text x="144.1" y="77.9">8 OF 19</text>
<text x="31.3" y="79.2">2</text>
<text x="31.3" y="80.6">3</text>
<text x="31.3" y="82">4</text>
<text x="38" y="79.2">7</text>
<text x="38" y="80.6">6</text>
<text x="38" y="82">5</text>
<text x="66.3" y="81.2">TPMPD#</text>
<text x="66.3" y="78.5">SERIRQ</text>
<text x="66.3" y="79.8">PCH_GPIO36</text>
<text x="66.3" y="82.6">SATA_ODD_PRSNT</text>
<text x="71.9" y="78.5">&lt;10,35&gt;</text>
<text x="71.9" y="81.2">&lt;10&gt;</text>
<text x="74.9" y="79.8">&lt;7&gt;</text>
<text x="78.6" y="82.6">&lt;30,7&gt;</text>
<text x="31.3" y="88.9">1</text>
<text x="38" y="88.9">8</text>
<text x="109.5" y="84.7">2</text>
<text x="112.5" y="88.6">+3VS</text>
<text x="116.3" y="84.7">1</text>
<text x="31.3" y="90.2">2</text>
<text x="31.3" y="91.6">3</text>
<text x="31.3" y="93">4</text>
<text x="38" y="90.2">7</text>
<text x="38" y="91.6">6</text>
<text x="38" y="93">5</text>
<text x="66.3" y="90.8">PCH_GPIO38</text>
<text x="74.9" y="90.8">&lt;10&gt;</text>
<text x="107" y="91.7">@</text>
<text x="109.5" y="94.3">2</text>
<text x="113.6" y="92.3" transform="rotate(-90 113.6 92.3)">5</text>
<text x="119" y="95.7">4</text>
<text x="31.3" y="99.8">1</text>
<text x="31.3" y="101.2">2</text>
<text x="38" y="99.8">8</text>
<text x="38" y="101.2">7</text>
<text x="66.3" y="100.4">PCH_GPIO68</text>
<text x="74.9" y="100.4">&lt;10,37&gt;</text>
<text x="109.5" y="97.1">1</text>
<text x="113.6" y="100.4" transform="rotate(-90 113.6 100.4)">3</text>
<text x="121.8" y="97.7" transform="rotate(-90 121.8 97.7)">1</text>
<text x="139.1" y="96.4">PLT_RST#</text>
<text x="145.8" y="96.4">&lt;31,35,38,40&gt;</text>
<text x="31.3" y="102.6">3</text>
<text x="31.3" y="103.9">4</text>
<text x="38" y="102.6">6</text>
<text x="38" y="103.9">5</text>
<text x="121.8" y="104.5" transform="rotate(-90 121.8 104.5)">2</text>
<text x="31.3" y="109.4">1</text>
<text x="31.3" y="110.8">1</text>
<text x="38" y="109.4">2</text>
<text x="38" y="110.8">2</text>
<text x="21.8" y="120.2">+3V_PCH</text>
<text x="31.3" y="124.5">1</text>
<text x="31.3" y="125.9">1</text>
<text x="38" y="124.5">2</text>
<text x="38" y="125.9">2</text>
<text x="75.3" y="122.5">&lt;27,35&gt;</text>
<text x="77.1" y="121.2">&lt;27&gt; INVPWM</text>
<text x="77.1" y="123.9">&lt;27&gt; PCH_ENVDD</text>
<text x="80.5" y="122.5">ENBKL</text>
<text x="101.3" y="120.4">1</text>
<text x="108.1" y="120.4">2</text>
<text x="119.5" y="123.1">C6</text>
<text x="119.6" y="121.8">A9</text>
<text x="119.6" y="120.4">B8</text>
<text x="169.7" y="120.4">B9</text>
<text x="169.7" y="121.8">C9</text>
<text x="169.7" y="123.1">D9</text>
<text x="169.7" y="124.5">D11</text>
<text x="189.3" y="123.9">HDMICLK_NB</text>
<text x="189.3" y="125.3">HDMIDAT_NB</text>
<text x="198.2" y="123.9">&lt;28,37&gt;</text>
<text x="198.2" y="125.3">&lt;28,37&gt;</text>
<text x="75.3" y="130.7">&lt;10,35&gt;</text>
<text x="80.5" y="130.7">DGPU_PWR_EN</text>
<text x="119.5" y="131.4">N4</text>
<text x="119.5" y="128.6">U6</text>
<text x="119.6" y="130">P4</text>
<text x="169.7" y="131.4">B6</text>
<text x="169.7" y="130">C5</text>
<text x="193.4" y="130.7">DDI1_AUX_DN</text>
<text x="202.9" y="130.7">&lt;29&gt;</text>
<text x="21.8" y="135.3">+3VALW</text>
<text x="76.7" y="133.5">&lt;10,31&gt;</text>
<text x="81.9" y="133.5">WLBT_OFF#</text>
<text x="115.2" y="134.2">@</text>
<text x="118.7" y="134.1">AD4</text>
<text x="119.5" y="136.9">U7</text>
<text x="119.5" y="132.7">N2</text>
<text x="169.7" y="134.1">A6</text>
<text x="169.7" y="132.7">B5</text>
<text x="193.4" y="133.5">DDI1_AUX_DP</text>
<text x="193.4" y="132.1">DDI2_AUX_DN</text>
<text x="193.4" y="134.9">DDI2_AUX_DP</text>
<text x="202.7" y="133.5">&lt;29&gt;</text>
<text x="202.7" y="134.9">&lt;37&gt;</text>
<text x="202.9" y="132.1">&lt;37&gt;</text>
<text x="31.3" y="141">1</text>
<text x="31.3" y="142.3">1</text>
<text x="34.3" y="141">@</text>
<text x="38" y="141">2</text>
<text x="38" y="142.3">2</text>
<text x="78.5" y="143.1">&lt;10&gt; PCH_GPIO53</text>
<text x="78.5" y="141.7">&lt;10&gt; PCH_GPIO51</text>
<text x="78.5" y="140.3">&lt;10&gt; PCH_GPIO54</text>
<text x="119.5" y="141">R5</text>
<text x="119.8" y="142.3">L4</text>
<text x="119.8" y="139.6">L3</text>
<text x="119.8" y="138.2">L1</text>
<text x="169.7" y="139.6">C8</text>
<text x="169.7" y="142.3">D6</text>
<text x="169.7" y="141">A8</text>
<text x="186.3" y="141">1</text>
<text x="193.2" y="141">2</text>
<text x="211" y="143">EDP_HPD</text>
<text x="211" y="141.6">TMDS_B_HPD</text>
<text x="211" y="140.2">DDI1_HPD</text>
<text x="217.7" y="143">&lt;27&gt;</text>
<text x="218.1" y="140.2">&lt;29&gt;</text>
<text x="220" y="141.6">&lt;28,37&gt;</text>
<text x="142.7" y="149.3">9 OF 19</text>
<text x="226.9" y="202.7">Size</text>
<text x="227.2" y="198.8">Title</text>
<text x="231" y="202.7">Document Number</text>
<text x="271.6" y="202.7">Rev</text>
<text x="226.4" y="204.1">C</text>
<text x="226.6" y="206.9">Date:</text>
<text x="233.2" y="206.9">Tuesday, February 18, 2014</text>
<text x="254" y="206.9">Sheet</text>
<text x="260.6" y="206.9">9</text>
<text x="264.7" y="206.9">of</text>
<text x="268.9" y="206.9">53</text>
<text x="273.1" y="204.1">1.0</text>
</g>
<g font-size="1.2" fill="#f00">
<text x="16.7" y="21.7">SYS_PWROK</text>
<text x="35.9" y="21.7">EC_RSMRST#</text>
<text x="74.3" y="43.6">SUSWARN#_R</text>
<text x="107.3" y="51.9">SYS_RESET#</text>
<text x="107.3" y="50.5">SUSACK#_R</text>
<text x="107.3" y="53.2">SYS_PWROK</text>
<text x="175.8" y="50.5">DSWODVREN</text>
<text x="175.8" y="51.9">PCH_DPWROK</text>
<text x="210.1" y="51.9">EC_RSMRST#</text>
<text x="107.3" y="54.6">PCH_PWROK</text>
<text x="107.3" y="57.3">CPU_PLT_RST#</text>
<text x="107.3" y="56">APWROK_R</text>
<text x="175.8" y="57.3">PCH_GPIO32</text>
<text x="51.4" y="61.5">AC_PRESENT</text>
<text x="107.3" y="64.2">SUSWARN#_R</text>
<text x="107.3" y="62.8">EC_RSMRST#</text>
<text x="107.3" y="65.6">PBTN_OUT#</text>
<text x="175.8" y="60.1">SUSCLK</text>
<text x="175.8" y="61.5">PM_SLP_S5#</text>
<text x="175.8" y="65.6">PM_SLP_S4#</text>
<text x="107.3" y="66.9">AC_PRESENT</text>
<text x="107.3" y="68.3">PCH_GPIO72</text>
<text x="107.3" y="71">PCH_GPIO29</text>
<text x="175.8" y="66.9">PM_SLP_S3#</text>
<text x="175.8" y="69.7">SLP_SUS#</text>
<text x="49.7" y="77.9">SERIRQ</text>
<text x="49.7" y="79.3">PCH_GPIO36</text>
<text x="49.7" y="80.6">TPMPD#</text>
<text x="49.7" y="82">SATA_ODD_PRSNT</text>
<text x="49.7" y="90.3">PCH_GPIO38</text>
<text x="49.7" y="91.6">PCH_GPIO52</text>
<text x="49.7" y="93">DGPU_HOLD_RST#</text>
<text x="92.2" y="94.4">CPU_PLT_RST#</text>
<text x="49.7" y="99.9">PCH_GPIO68</text>
<text x="49.7" y="101.2">DGPU_PWROK</text>
<text x="49.7" y="102.6">PCH_GPIO55</text>
<text x="49.7" y="110.8">DDI1_CTRL_DATA</text>
<text x="49.7" y="109.5">DDI1_CTRL_CK</text>
<text x="49.7" y="124.5">SUSWARN#_R</text>
<text x="49.7" y="125.9">PCH_GPIO72</text>
<text x="110" y="120.4">EDP_BKCTL</text>
<text x="174.5" y="120.4">DDI1_CTRL_CK</text>
<text x="174.5" y="121.8">DDI1_CTRL_DATA</text>
<text x="99" y="131.4">DGPU_HOLD_RST#</text>
<text x="99" y="128.7">DGPU_PWROK</text>
<text x="174.5" y="130">DDI1_AUX_DN</text>
<text x="174.5" y="131.4">DDI2_AUX_DN</text>
<text x="97.7" y="136.9">PCH_GPIO55</text>
<text x="174.5" y="132.8">DDI1_AUX_DP</text>
<text x="174.5" y="134.2">DDI2_AUX_DP</text>
<text x="49.7" y="141">PCH_GPIO29</text>
<text x="49.7" y="142.4">PCH_PCIE_WAKE#</text>
<text x="97.7" y="141">PCH_GPIO51</text>
<text x="97.7" y="142.4">PCH_GPIO53</text>
<text x="97.7" y="138.3">PCH_GPIO52</text>
<text x="97.7" y="139.6">PCH_GPIO54</text>
<text x="174.5" y="141">DDPC_HPD</text>
</g>
<g font-size="1.2" fill="#000080">
<text x="17.7" y="25.8">C239</text>
<text x="17.7" y="27.1">100P_0402_50V8J</text>
<text x="36.9" y="25.8">C240</text>
<text x="36.9" y="27.1">100P_0402_50V8J</text>
<text x="85" y="43.6">R48</text>
<text x="98.8" y="43.6">0_0402_5%</text>
<text x="122.1" y="45">UC1H</text>
<text x="189.3" y="43.6">R49</text>
<text x="189.3" y="45">R50</text>
<text x="201.6" y="43.6">330K_0402_5%</text>
<text x="201.6" y="45">330K_0402_5%</text>
<text x="85" y="50.5">R51</text>
<text x="98.8" y="50.5">0_0402_5%</text>
<text x="189.3" y="51.9">R53</text>
<text x="189.3" y="53.3">R57</text>
<text x="189.3" y="50.5">R52</text>
<text x="201.6" y="51.9">0_0402_5%</text>
<text x="201.6" y="53.3">10K_0402_5%</text>
<text x="201.6" y="50.5">0_0402_5%</text>
<text x="49.4" y="56">R54</text>
<text x="49.4" y="57.4">10K_0402_5%</text>
<text x="83.7" y="56">R55</text>
<text x="96.1" y="56">0_0402_5%</text>
<text x="85" y="64.2">R58</text>
<text x="98.8" y="64.2">0_0402_5%</text>
<text x="98.8" y="69.7">T15 @</text>
<text x="32.9" y="76.6">RP10</text>
<text x="32.9" y="87.5">RP11</text>
<text x="32.9" y="84.8">10K_8P4R_5%</text>
<text x="105.6" y="84.8">R59</text>
<text x="118" y="84.8">0_0402_5%</text>
<text x="32.9" y="95.8">10K_8P4R_5%</text>
<text x="107" y="93">U3</text>
<text x="32.9" y="98.5">RP12</text>
<text x="122.9" y="101.3">100K_0402_5%</text>
<text x="123.6" y="99.9">R60</text>
<text x="32.9" y="106.7">10K_8P4R_5%</text>
<text x="94.7" y="102.6">U74AHC1G08G-AL5-R_SOT353-5</text>
<text x="27.5" y="109.5">R61</text>
<text x="27.5" y="110.9">R62</text>
<text x="39.8" y="109.5">2.2K_0402_5%</text>
<text x="39.8" y="110.9">2.2K_0402_5%</text>
<text x="122.1" y="113.6">UC1I</text>
<text x="101.5" y="119.1">0_0402_5%</text>
<text x="27.5" y="124.6">R64</text>
<text x="27.5" y="125.9">R65</text>
<text x="39.8" y="124.6">10K_0402_5%</text>
<text x="39.8" y="125.9">10K_0402_5%</text>
<text x="97.4" y="120.6">R63</text>
<text x="109.8" y="134.2">T16</text>
<text x="27.5" y="141">R66</text>
<text x="27.5" y="142.4">R67</text>
<text x="39.8" y="141">10K_0402_5%</text>
<text x="39.8" y="142.4">1K_0402_5%</text>
<text x="182.5" y="141.2">R148</text>
<text x="194.8" y="141">0_0402_5%</text>
</g>
<g font-size="1.2" fill="#004080">
<text x="122.8" y="51.3">SUSACK</text>
<text x="122.8" y="52.7">SYS_RESET</text>
<text x="162.1" y="51.3">DSWVRMEN</text>
<text x="163.8" y="52.7">DPWROK</text>
<text x="122.8" y="55.5">PCH_PWROK</text>
<text x="122.8" y="58.2">PLTRST</text>
<text x="122.8" y="56.8">APWROK</text>
<text x="122.8" y="54.1">SYS_PWROK</text>
<text x="156.9" y="59.6">SUS_STAT/GPIO61</text>
<text x="158.6" y="58.2">CLKRUN/GPIO32</text>
<text x="165.7" y="54.1">WAKE</text>
<text x="122.8" y="65">SUSWARN/SUSPWRDNACK/GPIO30</text>
<text x="122.8" y="63.7">RSMRST</text>
<text x="159.6" y="62.3">SLP_S5/GPIO63</text>
<text x="159.8" y="60.9">SUSCLK/GPIO62</text>
<text x="122.8" y="71.9">SLP_WLAN/GPIO29</text>
<text x="122.8" y="70.5">SLP_S0</text>
<text x="122.8" y="66.4">PWRBTN</text>
<text x="122.8" y="69.2">BATLOW/GPIO72</text>
<text x="122.8" y="67.8">ACPRESENT/GPIO31</text>
<text x="163.3" y="70.5">SLP_SUS</text>
<text x="163.4" y="71.9">SLP_LAN</text>
<text x="164.3" y="67.8">SLP_S3</text>
<text x="164.3" y="66.4">SLP_S4</text>
<text x="165" y="69.2">SLP_A</text>
<text x="111.8" y="95.2">B</text>
<text x="114.5" y="94.8" transform="rotate(-90 114.5 94.8)">P</text>
<text x="111.8" y="98">A</text>
<text x="114.5" y="98" transform="rotate(-90 114.5 98)">G</text>
<text x="116.5" y="96.6">Y</text>
<text x="122.8" y="122.6">EDP_BKLEN</text>
<text x="122.8" y="124">EDP_VDDEN</text>
<text x="122.8" y="121.3">EDP_BKLCTL</text>
<text x="157.3" y="125.4">DDPC_CTRLDATA</text>
<text x="157.4" y="122.6">DDPB_CTRLDATA</text>
<text x="158.3" y="124">DDPC_CTRLCLK</text>
<text x="158.4" y="121.3">DDPB_CTRLCLK</text>
<text x="122.8" y="129.5">PIRQA/GPIO77</text>
<text x="122.8" y="130.9">PIRQB/GPIO78</text>
<text x="160.6" y="130.9">DDPB_AUXN</text>
<text x="122.8" y="137.8">GPIO55</text>
<text x="122.8" y="135">PME</text>
<text x="122.8" y="133.6">PIRQD/GPIO80</text>
<text x="122.8" y="132.2">PIRQC/GPIO79</text>
<text x="160.5" y="132.2">DDPC_AUXN</text>
<text x="160.6" y="135">DDPC_AUXP</text>
<text x="160.7" y="133.6">DDPB_AUXP</text>
<text x="122.8" y="143.2">GPIO53</text>
<text x="122.8" y="141.9">GPIO51</text>
<text x="122.8" y="140.5">GPIO54</text>
<text x="122.8" y="139.1">GPIO52</text>
<text x="161.3" y="141.9">DDPC_HPD</text>
<text x="161.4" y="140.5">DDPB_HPD</text>
<text x="162.3" y="143.2">EDP_HPD</text>
</g>
<g font-size="1.1" fill="#00f">
<text x="141.3" y="44.8">BDW_ULT_DDR3L(Interleaved)</text>
<text x="138.6" y="113.2">BDW_ULT_DDR3L(Interleaved)</text>
</g>
<g font-size="1.1">
<text x="144.9" y="203.2">AND TRADE SECRET INFORMATION. THIS SHEET MAY NOT BE TRANSFERED FROM THE CUSTODY OF THE COMPETENT DIVISION OF R&amp;D</text>
<text x="144.9" y="202">THIS SHEET OF ENGINEERING DRAWING IS THE PROPRIETARY PROPERTY OF COMPAL ELECTRONICS, INC. AND CONTAINS CONFIDENTIAL</text>
<text x="144.9" y="204.5">DEPARTMENT EXCEPT AS AUTHORIZED BY COMPAL ELECTRONICS, INC. NEITHER THIS SHEET NOR THE INFORMATION IT CONTAINS</text>
<text x="144.9" y="205.7">MAY BE USED BY OR DISCLOSED TO ANY THIRD PARTY WITHOUT PRIOR WRITTEN CONSENT OF COMPAL ELECTRONICS, INC.</text>
</g>
<g font-size="1">
<text x="28.8" y="1">5</text>
<text x="83.7" y="1">4</text>
<text x="138.6" y="1">3</text>
<text x="193.4" y="1">2</text>
<text x="248.3" y="1">1</text>
<text x=".4" y="27.9">D</text>
<text x="276.1" y="27.9">D</text>
<text x=".4" y="79.4">C</text>
<text x="276.1" y="79.4">C</text>
<text x=".4" y="130.8">B</text>
<text x="276.1" y="130.8">B</text>
<text x=".4" y="182.2">A</text>
<text x="276.1" y="182.2">A</text>
<text x="28.8" y="208.1">5</text>
<text x="83.7" y="208.1">4</text>
<text x="138.6" y="208.1">3</text>
<text x="193.4" y="208.1">2</text>
<text x="248.3" y="208.1">1</text>
</g>
<g font-size=".9" fill="#00f">
<text x="137.2" y="47.5">SYSTEM POWER MANAGEMENT</text>
<text x="131.7" y="122.9">eDP SIDEBAND</text>
<text x="134.4" y="135.3">PCIE</text>
<text x="150.9" y="132.5">DISPLAY</text>
</g>
<g font-size=".9" fill="#000080">
<text x="122.1" y="79">BDW-ULT-DDR3L-IL_BGA1168</text>
<text x="122.1" y="150.3">BDW-ULT-DDR3L-IL_BGA1168</text>
</g>
</svg>
